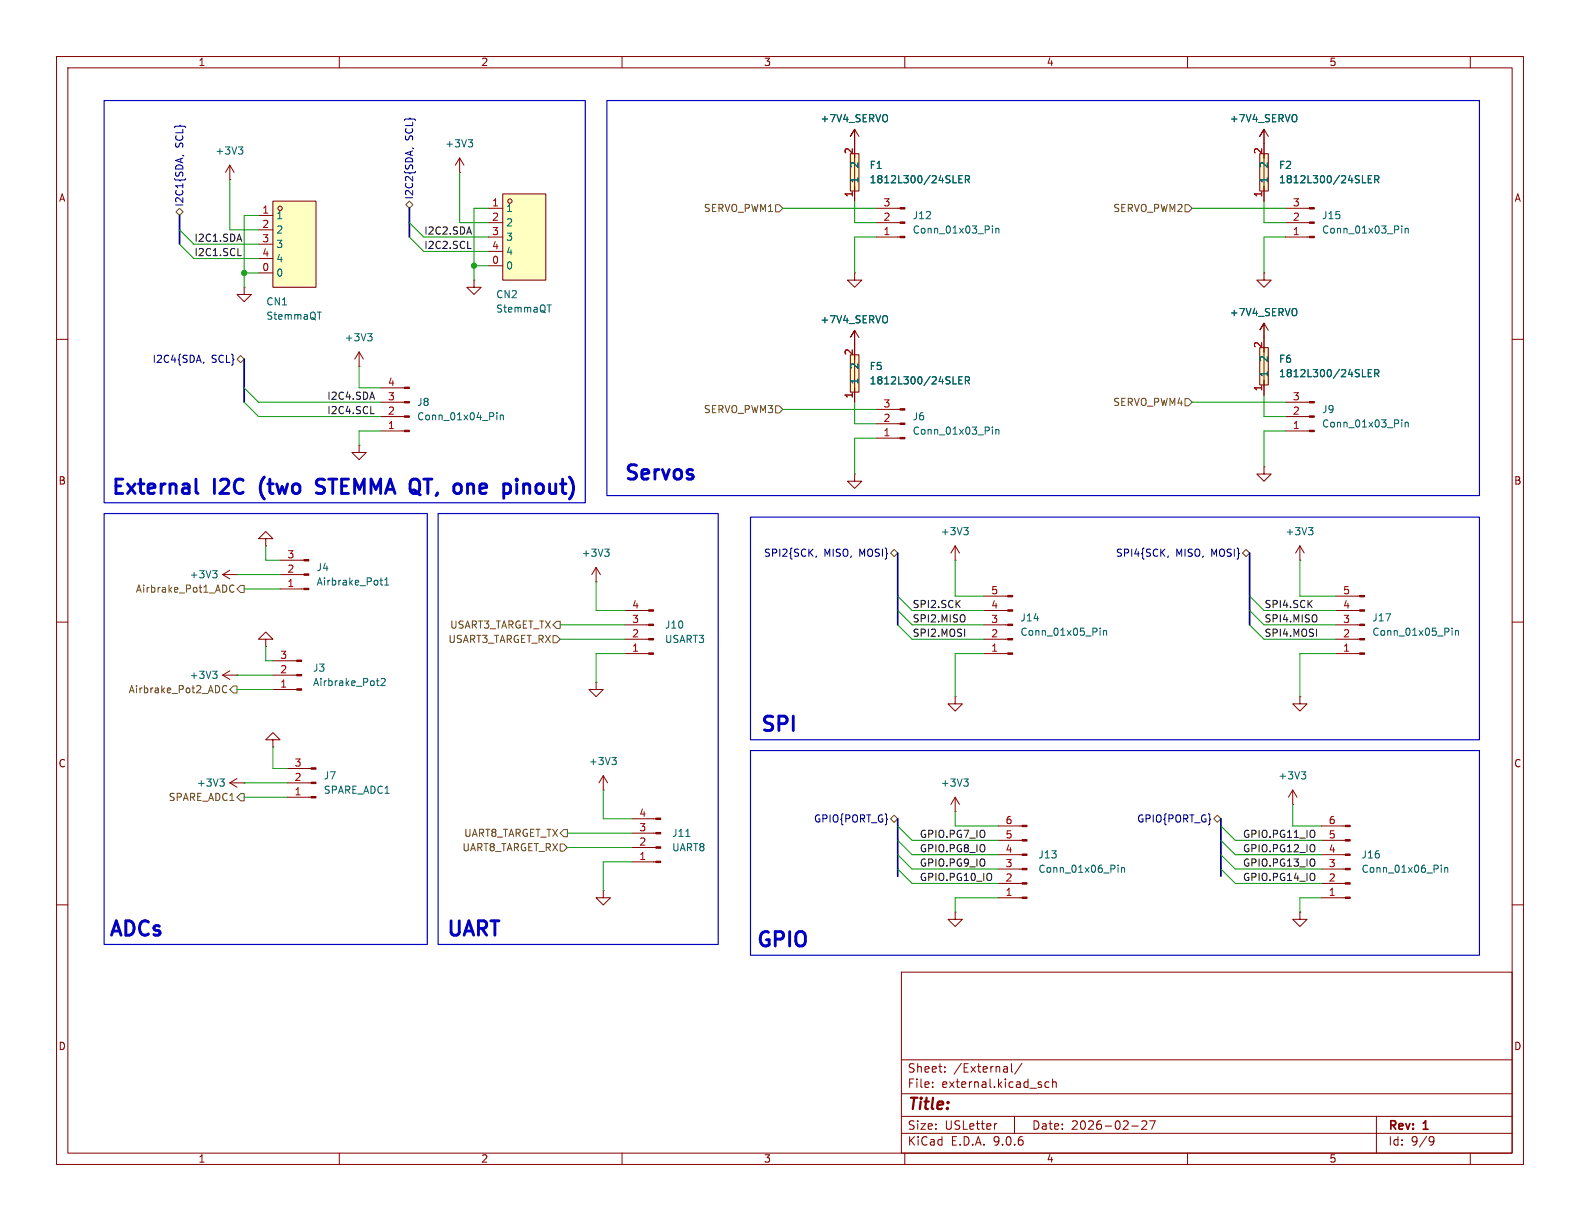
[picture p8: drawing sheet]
<svg xmlns="http://www.w3.org/2000/svg" width="279mm" height="216mm" viewBox="0 0 279 216" stroke-linecap="round" stroke-linejoin="round" font-family="sans-serif">
<g fill="none" stroke="#840000" stroke-width=".18">
<path d="M10 10h259.4v195.9h-259.4zM12 12h255.4v191.9h-255.4zM60 10v2M110 10v2M160 10v2M210 10v2M260 10v2M43.2 50.8v1.3h1.2l-1.2 1.2-1.3-1.2h1.3M43.2 50.8h.1M151.1 48.3v1.2h1.3l-1.3 1.3-1.2-1.3h1.2M151.1 48.3h.1M10 60h2"/>
<path d="M63.5 78.7v1.3h1.3l-1.3 1.3-1.3-1.3h1.3M63.5 78.7h.1M267.4 60h2M10 110h2M39.4 119.4l1.2 .7M39.4 119.4h2.5M40.6 118.6l-1.2 .8M41.9 119.4h.1M236.2 115.6h4.2M236.2 113h4.2M236.2 110.5h4.2M236.2 108h4.2"/>
<path d="M236.2 105.4h4.2M267.4 110h2M228.6 139.7l-.8 1.3M228.6 139.7l.8 1.3M228.6 139.7v2.5M176.5 158.8h4.2M176.5 156.2h4.2M176.5 153.7h4.2M176.5 151.1h4.2M176.5 148.6h4.2M176.5 146.1h4.2M228.6 142.2h.1"/>
<path d="M233.7 158.8h4.2M233.7 156.2h4.2M233.7 153.7h4.2M233.7 151.1h4.2M233.7 148.6h4.2M233.7 146.1h4.2M10 160h2M159.4 171.9h108v32h-108zM267.4 160h2M159.4 197.4h108M159.4 193.4h108M159.4 187.4h108"/>
<path d="M164.9 192.1v.2M164.9 191.4v.1M167.1 189.4v.2M167.1 188.7v.1M176.3 198.7l-.3 .1M178.9 188.1v1.3l.2 .2M179.4 197.4v3M180.7 188l-1.3 1.9M185.5 191.4l-.4-.1-.3 .3v.4l.1 .2h.6M186.1 191.4l.3-.1 .3 .1 .1 .9M186.1 190.8v1.5M200.1 199.1h1.2"/>
<path d="M201.9 198.3l.6-.1 .2 .1 .1 .3-.9 1.1h.9M203.3 198.2h1l-.7 1.5M243.4 197.4v6.5M60 203.9v2M110 203.9v2M159.4 200.4h108M160 203.9v2M210 203.9v2M253 201l.5 .1a.99 .99 0 0 1-.4 1.4h-.2M253.6 201.6l-.3 .3h-.3M260 203.9v2"/>
</g>
<g fill="none" stroke="#006464" stroke-width=".18">
<path d="M37.6 118.7h.8l-.4 .5M38.1 119.2l.3 .2v.3l-.3 .3M256.8 111.1v.1M256.8 111.5v.8M257.4 111.5v.8M257.4 111.6l.2-.1 .3 .1v.7M230.1 136.5h.8l-.4 .5M230.7 137l.2 .2v.3l-.2 .2M197.7 153v.1M197.7 153.4v.8M198.3 153.5l.2-.1 .3 .1 .1 .7M198.3 153.4v.8"/>
<path d="M254.9 153v.1M254.9 153.4v.8M255.5 153.4v.8M255.5 153.5l.2-.1 .3 .1v.7"/>
</g>
<g fill="#840000" stroke="#840000" stroke-width=".18">
<path d="M240.4 115.4h.9v.3h-.9z"/>
<path d="M240.4 112.9h.9v.3h-.9z"/>
<path d="M240.4 110.4h.9v.2h-.9z"/>
<path d="M240.4 107.8h.9v.3h-.9z"/>
<path d="M240.4 105.3h.9v.2h-.9z"/>
<path d="M237.9 158.6h.9v.3h-.9z"/>
<path d="M237.9 156.1h.9v.2h-.9z"/>
<path d="M237.9 153.5h.9v.3h-.9z"/>
<path d="M237.9 151h.9v.3h-.9z"/>
<path d="M237.9 148.5h.9v.2h-.9z"/>
<path d="M237.9 145.9h.9v.3h-.9z"/>
<path d="M180.7 158.6h.9v.3h-.9z"/>
<path d="M180.7 156.1h.9v.2h-.9z"/>
<path d="M180.7 153.5h.9v.3h-.9z"/>
<path d="M180.7 151h.9v.3h-.9z"/>
<path d="M180.7 148.5h.9v.2h-.9z"/>
<path d="M180.7 145.9h.9v.3h-.9z"/>
</g>
<path d="M48.3 35.6h7.6v15.2h-7.6z" fill="#ffffc2"/>
<g fill="none" stroke="#840000" stroke-width=".18">
<path d="M45.7 38.1h2.6M48.3 35.6h7.6v15.2h-7.6zM223.5 22.9v2.5v-2.5l-.7 1.2 .7-1.2 .8 1.2M227.3 39.4h4.2M227.3 36.8h4.2M45.7 40.6h2.6M45.7 43.2h2.6M45.7 45.7h2.6M45.7 48.3h2.6M223.5 48.3v1.2h1.3l-1.3 1.3-1.3-1.3h1.3M223.5 48.3h.1M227.3 41.9h4.2"/>
<path d="M174 115.6h4.2M174 113h4.2M174 110.5h4.2M174 108h4.2M174 105.4h4.2M168.9 123.2v1.3h1.3l-1.3 1.2-1.3-1.2h1.3M168.9 123.2h.1M229.9 161.3v1.3h1.2l-1.2 1.2-1.3-1.2h1.3M229.9 161.3h.1"/>
<circle cx="49.5" cy="36.8" r=".38"/>
</g>
<path d="M229.3 20.4v1M247.9 39.9v.2M56.1 55.2h.7M247.9 40.4v.8M248.5 40.4v.8M248.5 40.5l.2-.1h.3v.8M194.5 111.1v.1M194.5 111.5v.8M195.1 111.5v.8M195.1 111.6l.2-.1 .3 .1 .1 .7" fill="none" stroke="#006464" stroke-width=".18"/>
<g fill="#840000" stroke="#840000" stroke-width=".18">
<path d="M178.2 115.4h.9v.3h-.9z"/>
<path d="M178.2 112.9h.9v.3h-.9z"/>
<path d="M178.2 110.4h.9v.2h-.9z"/>
<path d="M178.2 107.8h.9v.3h-.9z"/>
<path d="M178.2 105.3h.9v.2h-.9z"/>
<path d="M231.5 41.8h.9v.2h-.9z"/>
<path d="M231.5 39.2h.9v.3h-.9z"/>
<path d="M231.5 36.7h.9v.3h-.9z"/>
</g>
<path d="M222.8 27.2h1.5v6.6h-1.5z" fill="#ffffc2"/>
<path d="M151.1 22.9v2.5v-2.5l-.7 1.2 .7-1.2 .8 1.2M222.8 27.2h1.5v6.6h-1.5zM223.5 25.4v10.2M154.9 77.5h4.3M154.9 74.9h4.3M154.9 72.4h4.3" fill="none" stroke="#840000" stroke-width=".18"/>
<path d="M156.9 20.4v1M242 31.7h.4M242.6 31.1h-.6v1.2h.6M243.1 31.7h.6l.1-.2v-.3l-.7-.1v1.2M243.4 31.7l.4 .6M175.5 75.5v.1M175.5 75.9v.9M176.1 75.9v.9M176.1 76.1l.2-.2 .3 .1v.8" fill="none" stroke="#006464" stroke-width=".18"/>
<g fill="#840000" stroke="#840000" stroke-width=".18">
<path d="M159.2 77.3h.8v.3h-.8z"/>
<path d="M159.2 74.8h.8v.3h-.8z"/>
<path d="M159.2 72.3h.8v.2h-.8z"/>
</g>
<path d="M150.4 27.2h1.5v6.6h-1.5z" fill="#ffffc2"/>
<path d="M150.4 27.2h1.5v6.6h-1.5zM151.1 25.4v10.2M154.9 39.4h4.3M154.9 36.8h4.3M154.9 41.9h4.3M223.5 57.2v2.5v-2.5l-.7 1.2 .7-1.2 .8 1.2M223.5 82.6v1.2h1.3l-1.3 1.3-1.3-1.3h1.3M223.5 82.6h.1" fill="none" stroke="#840000" stroke-width=".18"/>
<path d="M169.6 31.7h.4M170.2 31.1h-.6v1.2h.6M170.7 31.7h.6l.1-.2v-.3l-.7-.1v1.2M171 31.7l.4 .6M175.5 39.9v.2M175.5 40.4v.8M176.1 40.4v.8M176.1 40.5l.2-.1h.3v.8M229.3 54.7v.9" fill="none" stroke="#006464" stroke-width=".18"/>
<g fill="#840000" stroke="#840000" stroke-width=".18">
<path d="M159.2 41.8h.8v.2h-.8z"/>
<path d="M159.2 39.2h.8v.3h-.8z"/>
<path d="M159.2 36.7h.8v.3h-.8z"/>
</g>
<path d="M222.8 61.5h1.5v6.6h-1.5z" fill="#ffffc2"/>
<path d="M223.5 59.7v10.2M222.8 61.5h1.5v6.6h-1.5zM227.3 76.2h4.2M227.3 73.7h4.2M227.3 71.1h4.2M168.9 143.5h.1M168.9 141l-.8 1.2M168.9 141l.8 1.2M168.9 141v2.5M168.9 161.3v1.3h1.3l-1.3 1.2-1.3-1.2h1.3M168.9 161.3h.1" fill="none" stroke="#840000" stroke-width=".18"/>
<path d="M242 66h.4M242.6 65.3h-.6v1.3h.6M243.1 66h.6l.1-.2v-.3l-.7-.2v1.3M243.4 66l.4 .6M247.9 74.2v.2M247.9 74.7v.8M248.5 74.7v.8M248.5 74.8l.2-.1h.3v.8M170.4 137.7h.8l-.4 .5M171 138.2l.2 .3v.3l-.2 .2" fill="none" stroke="#006464" stroke-width=".18"/>
<g fill="#840000" stroke="#840000" stroke-width=".18">
<path d="M231.5 76.1h.9v.2h-.9z"/>
<path d="M231.5 73.5h.9v.3h-.9z"/>
<path d="M231.5 71h.9v.2h-.9z"/>
</g>
<path d="M150.4 62.7h1.5v6.6h-1.5z" fill="#ffffc2"/>
<path d="M83.8 49.5v1.3h1.3l-1.3 1.3-1.3-1.3h1.3M83.8 49.5h.1M150.4 62.7h1.5v6.6h-1.5zM151.1 61v10.1M151.1 83.8v1.3h1.3l-1.3 1.3-1.2-1.3h1.2M151.1 83.8h.1" fill="none" stroke="#840000" stroke-width=".18"/>
<path d="M169.6 67.2h.4M170.2 66.6h-.6v1.3h.6M170.7 67.3l.6-.1 .1-.2v-.3l-.7-.1v1.3M171 67.3l.4 .6" fill="none" stroke="#006464" stroke-width=".18"/>
<path d="M88.9 34.3h7.6v15.2h-7.6z" fill="#ffffc2"/>
<g fill="none" stroke="#840000" stroke-width=".18">
<path d="M40.6 31.8h.1M40.6 29.2l-.7 1.3M40.6 29.2l.8 1.3M40.6 29.2v2.6M81.3 30.5h.1M81.3 27.9l-.8 1.3M81.3 27.9l.7 1.3M81.3 27.9v2.6M86.4 36.8h2.5M86.4 39.4h2.5M88.9 34.3h7.6v15.2h-7.6zM151.1 25.4v2.5"/>
<path d="M151.1 33v2.6M223.5 25.4v2.5M223.5 33v2.6M86.4 41.9h2.5M86.4 44.5h2.5M86.4 47h2.5M151.1 58.4v5.1M151.9 59.7l-.8-1.3-.7 1.3 .7-1.3v2.6M223.5 59.7v2.5M63.5 64.8h.1M63.5 62.2l-.8 1.3M63.5 62.2l.8 1.3"/>
<path d="M63.5 62.2v2.6M67.3 76.2h4.2M67.3 73.7h4.2M67.3 71.1h4.2M67.3 68.6h4.2M151.1 68.6v2.5M223.5 67.3v2.6M47 95.3h1.3l-1.3-1.3-1.3 1.3h1.3v1.2M47 96.5h.1M49.5 99.1h4.2M168.9 99.1h.1M168.9 96.5l-.8 1.3"/>
<path d="M168.9 96.5l.8 1.3M168.9 96.5v2.6M229.9 99.1h.1M229.9 96.5l-.8 1.3M229.9 96.5l.7 1.3M229.9 96.5v2.6M39.4 101.6h2.5M39.4 101.6l1.2 .8M40.6 100.8l-1.2 .8M41.9 101.6h.1M47 113h1.3l-1.3-1.2-1.3 1.2h1.3v1.3M47 114.3h.1"/>
<path d="M48.3 119.4h4.2M48.3 116.8h4.2M49.5 104.1h4.2M49.5 101.6h4.2M105.4 102.9h.1M105.4 100.3l-.8 1.3M105.4 100.3l.8 1.3M105.4 100.3v2.6M110.5 115.6h4.2M110.5 113h4.2M110.5 110.5h4.2M110.5 108h4.2"/>
<path d="M40.6 138.4h2.6M40.6 138.4l1.3 .8M41.9 137.7l-1.3 .7M43.2 138.4h.1M48.3 130.8h1.2l-1.2-1.3-1.3 1.3h1.3v1.3M48.3 132.1h.1M48.3 121.9h4.2M50.8 138.4h4.2M50.8 135.9h4.2M105.4 120.7v1.2h1.3l-1.3 1.3-1.3-1.3h1.3M105.4 120.7h.1M106.7 139.7h.1"/>
<path d="M106.7 137.2l-.8 1.2M106.7 137.2l.7 1.2M106.7 137.2v2.5M229.9 123.2v1.3h1.2l-1.2 1.2-1.3-1.2h1.3M229.9 123.2h.1M50.8 141h4.2M106.7 157.5v1.3h1.2l-1.2 1.2-1.3-1.2h1.3M106.7 157.5h.1M111.8 152.4h4.2M111.8 149.9h4.2M111.8 147.3h4.2M111.8 144.8h4.2"/>
<circle cx="90.2" cy="35.6" r=".38"/>
</g>
<g fill="none" stroke="#006464" stroke-width=".18">
<path d="M42.2 26h.7l-.4 .5M42.7 26.5l.2 .2v.3l-.2 .2M82.8 24.7h.8l-.4 .5M83.3 25.2l.3 .2v.3l-.3 .3M156.9 20.4v1M169.6 31.7h.4M170.2 31.1h-.6v1.2h.6M170.7 31.7h.6l.1-.2v-.3l-.7-.1v1.2M171 31.7l.4 .6M229.3 20.4v1M242 31.7h.4M242.6 31.1h-.6v1.2h.6"/>
<path d="M243.1 31.7h.6l.1-.2v-.3l-.7-.1v1.2M243.4 31.7l.4 .6M65 59h.8l-.4 .5M65.6 59.5l.2 .2v.3l-.2 .3M96.8 53.9h.7M156.9 56v.9M229.3 54.7v.9M87.9 73v.1M87.9 73.4v.8M88.5 73.4v.8M88.5 73.5l.1-.1 .4 .1v.7M169.6 67.2h.4"/>
<path d="M170.2 66.6h-.6v1.3h.6M170.7 67.3l.6-.1 .1-.2v-.3l-.7-.1v1.3M171 67.3l.4 .6M242 66h.4M242.6 65.3h-.6v1.3h.6M243.1 66h.6l.1-.2v-.3l-.7-.2v1.3M243.4 66l.4 .6M106.9 97.1h.8l-.4 .5M107.5 97.6l.2 .2v.3l-.2 .3M170.4 93.3h.8l-.4 .5M171 93.8l.2 .2v.3l-.2 .3M231.4 93.3h.8l-.5 .5"/>
<path d="M231.9 93.8l.3 .2v.3l-.3 .3M37.6 100.9h.8l-.4 .5M38.1 101.4l.3 .2v.3l-.3 .3M67.2 102.6h.5M67.4 103.3l.3 .1M68 103.4h.8M68 102.5l.4-.3v1.2M38.9 137.7h.8l-.5 .5M39.4 138.2l.3 .3v.3l-.3 .2M66.5 120.4h.5M66.9 121.2h.1M67.4 120.1l.5-.1 .2 .3-.8 .9h.8"/>
<path d="M108.2 133.9h.8l-.4 .5M108.7 134.4l.3 .3v.3l-.3 .2M121.3 147.9h.7"/>
</g>
<g fill="#840000" stroke="#840000" stroke-width=".18">
<path d="M71.5 76.1h.9v.2h-.9z"/>
<path d="M71.5 73.5h.9v.3h-.9z"/>
<path d="M71.5 71h.9v.2h-.9z"/>
<path d="M71.5 68.5h.9v.2h-.9z"/>
<path d="M114.7 115.4h.9v.3h-.9z"/>
<path d="M114.7 112.9h.9v.3h-.9z"/>
<path d="M114.7 110.4h.9v.2h-.9z"/>
<path d="M114.7 107.8h.9v.3h-.9z"/>
<path d="M116 152.3h.8v.2h-.8z"/>
<path d="M116 149.7h.8v.3h-.8z"/>
<path d="M116 147.2h.8v.2h-.8z"/>
<path d="M116 144.7h.8v.2h-.8z"/>
<path d="M52.5 121.8h.8v.2h-.8z"/>
<path d="M52.5 119.3h.8v.2h-.8z"/>
<path d="M52.5 116.7h.8v.3h-.8z"/>
<path d="M53.7 104h.9v.3h-.9z"/>
<path d="M53.7 101.5h.9v.2h-.9z"/>
<path d="M53.7 98.9h.9v.3h-.9z"/>
<path d="M55 140.8h.9v.3h-.9z"/>
<path d="M55 138.3h.9v.3h-.9z"/>
<path d="M55 135.8h.9v.2h-.9z"/>
</g>
<path d="M32.3 27.5l.2 .1M72.9 26.2l.3 .1M36.1 64l-.2 .3M144.4 98.3l-.2 .3M206.6 98.3l-.1 .3" fill="none" stroke="#000084" stroke-width=".18"/>
<g fill="none" stroke="#725600" stroke-width=".18">
<path d="M31.1 37.5l.6-.7 .7 .7-.7 .6zM71.8 36.2l.6-.6 .6 .6-.6 .6zM137.2 36.2h.6l.6 .6-.6 .7h-.6zM209.5 36.2h.7l.6 .6-.6 .7h-.7zM41.9 63.5l.6-.6 .7 .6-.7 .6zM137.2 71.8h.6l.6 .6-.6 .6h-.6zM209.5 70.5h.7l.6 .6-.6 .7h-.7zM157.5 97.8l.6-.6 .6 .6-.6 .6zM219.7 97.8l.6-.6 .7 .6-.7 .6zM41.4 103.6a.6 .6 0 0 0-.9 .4 .6 .6 0 0 0 .6 .7l.3-.1M42.5 103.5h.7v1.3h-.7l-.6-.7zM97.8 112.4h.6l.7 .6-.7 .7h-.6z"/>
<path d="M97.8 110.5l.6-.6h.7v1.2h-.7zM40.1 121.4a.6 .6 0 0 0-.8 .4 .6 .6 0 0 0 .6 .7l.2-.1M41.3 121.3h.6v1.3h-.6l-.7-.7zM41.9 141l.6-.7h.7v1.3h-.7zM99.1 149.2h.6l.6 .7-.6 .6h-.6zM99.7 146.7h.6v1.3h-.6l-.6-.7zM157.5 144.8l.6-.7 .6 .7-.6 .6zM215.3 144.1l.6 .7-.6 .6-.7-.6z"/>
</g>
<path d="M42.1 45.2h.6M82.7 43.9h.6M65.6 73.1h.6" fill="none" stroke="#0f0f0f" stroke-width=".18"/>
<path d="M31.7 38.1v5.1M72.4 36.8v5.1M43.2 63.5v7.6M158.7 97.8v12.7M221 97.8v12.7M158.7 144.8v10.1M215.9 144.8v10.1" fill="none" stroke="#000084" stroke-width=".3"/>
<g fill="none" stroke="#009600" stroke-width=".18">
<path d="M40.6 31.8v8.8h5.1M45.7 38.1h-2.5v12.7M72.4 39.4l2.5 2.5h11.5M81.3 30.5v8.9h5.1M86.4 36.8h-2.6v12.7M138.4 36.8h16.5M151.1 35.6v3.8h3.8M210.8 36.8h16.5M223.5 35.6v3.8h3.8M31.7 40.6l2.6 2.6h11.4M31.7 43.2l2.6 2.5h11.4M43.2 48.3h2.5"/>
<path d="M72.4 41.9l2.5 2.6h11.5M83.8 47h2.6M154.9 41.9h-3.8v6.4M227.3 41.9h-3.8v6.4M43.2 71.1l2.5 2.6h21.6M43.2 68.6l2.5 2.5h21.6M63.5 64.8v3.8h3.8M67.3 76.2h-3.8v2.5M138.4 72.4h16.5M151.1 71.1v3.8h3.8M154.9 77.5h-3.8v6.3M210.8 71.1h16.5"/>
<path d="M223.5 69.9v3.8h3.8M227.3 76.2h-3.8v6.4M47 96.5v2.6h2.5M168.9 99.1v6.3h5.1M229.9 99.1v6.3h6.3M41.9 119.4h6.4M41.9 101.6h7.6M43.2 104.1h6.3M47 114.3v2.5h1.3M99.1 113h11.4M99.1 110.5h11.4M105.4 102.9v5.1h5.1"/>
<path d="M110.5 115.6h-5.1v5.1M158.7 110.5l2.6 2.5h12.7M158.7 105.4l2.6 2.6h12.7M158.7 108l2.6 2.5h12.7M174 115.6h-5.1v7.6M221 110.5l2.5 2.5h12.7M221 105.4l2.5 2.6h12.7M221 108l2.5 2.5h12.7M236.2 115.6h-6.3v7.6M41.9 121.9h6.4M43.2 138.4h7.6M48.3 132.1v3.8h2.5"/>
<path d="M106.7 139.7v5.1h5.1M43.2 141h7.6M100.3 147.3h11.5M100.3 149.9h11.5M111.8 152.4h-5.1v5.1M158.7 146.1l2.6 2.5h15.2M158.7 148.6l2.6 2.5h15.2M158.7 151.1l2.6 2.6h15.2M158.7 153.7l2.6 2.5h15.2M168.9 143.5v2.6h7.6M176.5 158.8h-7.6v2.5M215.9 146.1l2.5 2.5h15.3"/>
<path d="M215.9 148.6l2.5 2.5h15.3M215.9 151.1l2.5 2.6h15.3M215.9 153.7l2.5 2.5h15.3M228.6 142.2v3.9h5.1M233.7 158.8h-3.8v2.5"/>
</g>
<path d="M34.7 84.7v2.2l.3 .4M55.9 87.1l1 .2M57 84.7h-.6a.62 .62 0 0 0-.5 .6 .62 .62 0 0 0 .5 .6l.5 .1M82.7 85.6v1.7M83.4 85.6h-.4l-.3 .2M91.4 84.7l-.1 .1 .1 .2M91.4 84.7l.1 .1-.1 .2M91.4 84.7v.3M92.6 85.6v1.7M93.3 85.6h-.3l-.4 .2" fill="none" stroke="#0000c2" stroke-width=".51"/>
<path d="M18.4 17.8h85.1v71.1h-85.1zM107.3 17.8h154.3v69.8h-154.3zM18.4 90.8h57.2v76.2h-57.2zM77.5 90.8h49.5v76.2h-49.5zM132.7 91.4h128.9v39.4h-128.9zM132.7 132.7h128.9v36.2h-128.9z" fill="none" stroke="#0000c2" stroke-width=".2"/>
<g fill="#009600" stroke="#009600" stroke-width=".18">
<circle cx="43.2" cy="48.3" r=".46"/>
<circle cx="83.8" cy="47" r=".46"/>
</g>
<g font-size="3.5" fill="#0000c2">
<text x="19.4" y="88.1">External</text>
<text x="37.8" y="88.1">I2C</text>
<text x="46.9" y="88.1">(two</text>
<text x="58" y="88.1">STEMMA QT,</text>
<text x="84.3" y="88.1">one</text>
<text x="94.1" y="88.1">pinout)</text>
<text x="110.1" y="85.6">Servos</text>
<text x="134.2" y="130.1">SPI</text>
<text x="19" y="166.2">ADCs</text>
<text x="78.7" y="166.2">UART</text>
<text x="133.4" y="168.2">GPIO</text>
</g>
<text font-size="2.8" fill="#840000" x="160.4" y="196.8">Title:</text>
<g font-size="2.1" fill="#840000">
<text x="160.4" y="189.9">Sheet:</text>
<text x="168.6" y="189.9">/External/</text>
<text x="160.4" y="192.6">File:</text>
<text x="166.5" y="192.6">external.kicad_sch</text>
<text x="160.4" y="202.8">KiCad</text>
<text x="160.4" y="200">Size:</text>
<text x="167.1" y="200">USLetter</text>
<text x="168.1" y="202.8">E.D.A.</text>
<text x="175.7" y="202.8">9.0.6</text>
<text x="182.4" y="200">Date:</text>
<text x="189.4" y="200">2026-02-27</text>
<text x="245.4" y="200.2">Rev:</text>
<text x="245.4" y="202.8">Id:</text>
<text x="249.5" y="202.8">9/9</text>
<text x="251.8" y="200.2">1</text>
</g>
<g font-size="1.8" fill="#840000">
<text x="35" y="11.9">1</text>
<text x="85" y="11.9">2</text>
<text x="135" y="11.9">3</text>
<text x="185" y="11.9">4</text>
<text x="235" y="11.9">5</text>
<text x="10.3" y="35.9">A</text>
<text x="267.7" y="35.9">A</text>
<text x="10.3" y="85.9">B</text>
<text x="267.7" y="85.9">B</text>
<text x="10.3" y="135.9">C</text>
<text x="267.7" y="135.9">C</text>
<text x="10.3" y="185.9">D</text>
<text x="267.7" y="185.9">D</text>
<text x="35" y="205.8">1</text>
<text x="85" y="205.8">2</text>
<text x="135" y="205.8">3</text>
<text x="185" y="205.8">4</text>
<text x="235" y="205.8">5</text>
</g>
<g font-size="1.8" fill="#006464">
<text x="145" y="21.8">+7V4_SERVO</text>
<text x="217.4" y="21.8">+7V4_SERVO</text>
<text x="38" y="27.5">+3V3</text>
<text x="78.6" y="26.3">+3V3</text>
<text x="152" y="29.9" transform="rotate(-90 152 29.9)">2</text>
<text x="224.4" y="29.9" transform="rotate(-90 224.4 29.9)">2</text>
<text x="152" y="32.5" transform="rotate(-90 152 32.5)">1</text>
<text x="153.7" y="30.1">F1</text>
<text x="153.7" y="32.6">1812L300/24SLER</text>
<text x="224.4" y="32.5" transform="rotate(-90 224.4 32.5)">1</text>
<text x="226.1" y="30.1">F2</text>
<text x="226.1" y="32.6">1812L300/24SLER</text>
<text x="48.8" y="39">1</text>
<text x="48.8" y="41.5">2</text>
<text x="89.4" y="37.7">1</text>
<text x="89.4" y="40.2">2</text>
<text x="161.3" y="41.5">Conn_01x03_Pin</text>
<text x="161.3" y="39">J12</text>
<text x="233.7" y="41.5">Conn_01x03_Pin</text>
<text x="233.7" y="39">J15</text>
<text x="48.8" y="44">3</text>
<text x="48.8" y="46.6">4</text>
<text x="89.4" y="42.8">3</text>
<text x="89.4" y="45.3">4</text>
<text x="89.4" y="47.9">0</text>
<text x="48.8" y="49.1">0</text>
<text x="87.6" y="52.9">CN2</text>
<text x="47" y="56.7">StemmaQT</text>
<text x="47" y="54.2">CN1</text>
<text x="87.6" y="55.5">StemmaQT</text>
<text x="145" y="57.4">+7V4_SERVO</text>
<text x="217.4" y="56.1">+7V4_SERVO</text>
<text x="60.9" y="60.6">+3V3</text>
<text x="152" y="65.4" transform="rotate(-90 152 65.4)">2</text>
<text x="153.7" y="65.6">F5</text>
<text x="224.4" y="64.2" transform="rotate(-90 224.4 64.2)">2</text>
<text x="226.1" y="64.4">F6</text>
<text x="73.7" y="72">J8</text>
<text x="152" y="68.1" transform="rotate(-90 152 68.1)">1</text>
<text x="153.7" y="68.2">1812L300/24SLER</text>
<text x="224.4" y="66.8" transform="rotate(-90 224.4 66.8)">1</text>
<text x="226.1" y="66.9">1812L300/24SLER</text>
<text x="73.7" y="74.5">Conn_01x04_Pin</text>
<text x="161.3" y="74.5">J6</text>
<text x="161.3" y="77.1">Conn_01x03_Pin</text>
<text x="233.7" y="73.3">J9</text>
<text x="233.7" y="75.8">Conn_01x03_Pin</text>
<text x="166.3" y="94.8">+3V3</text>
<text x="227.2" y="94.8">+3V3</text>
<text x="55.9" y="101.2">J4</text>
<text x="102.8" y="98.7">+3V3</text>
<text x="33.4" y="102.5">+3V3</text>
<text x="55.9" y="103.7">Airbrake_Pot1</text>
<text x="117.5" y="113.9">USART3</text>
<text x="117.5" y="111.4">J10</text>
<text x="180.3" y="112.6">Conn_01x05_Pin</text>
<text x="180.3" y="110.1">J14</text>
<text x="242.6" y="112.6">Conn_01x05_Pin</text>
<text x="242.6" y="110.1">J17</text>
<text x="55.3" y="119">J3</text>
<text x="33.4" y="120.2">+3V3</text>
<text x="55.3" y="121.5">Airbrake_Pot2</text>
<text x="104" y="135.5">+3V3</text>
<text x="34.7" y="139.3">+3V3</text>
<text x="57.2" y="138">J7</text>
<text x="57.2" y="140.6">SPARE_ADC1</text>
<text x="166.3" y="139.3">+3V3</text>
<text x="226" y="138">+3V3</text>
<text x="118.8" y="148.2">J11</text>
<text x="118.8" y="150.7">UART8</text>
<text x="183.5" y="154.5">Conn_01x06_Pin</text>
<text x="183.5" y="152">J13</text>
<text x="240.7" y="154.5">Conn_01x06_Pin</text>
<text x="240.7" y="152">J16</text>
</g>
<g font-size="1.8" fill="#000084">
<text x="32.6" y="26.2" transform="rotate(-90 32.6 26.2)">SCL}</text>
<text x="73.3" y="24.9" transform="rotate(-90 73.3 24.9)">SCL}</text>
<text x="73.3" y="35.4" transform="rotate(-90 73.3 35.4)">I2C2{SDA,</text>
<text x="32.6" y="36.6" transform="rotate(-90 32.6 36.6)">I2C1{SDA,</text>
<text x="26.9" y="64.4">I2C4{SDA,</text>
<text x="37.4" y="64.4">SCL}</text>
<text x="135" y="98.7">SPI2{SCK,</text>
<text x="145.7" y="98.7">MISO,</text>
<text x="152" y="98.7">MOSI}</text>
<text x="197.2" y="98.7">SPI4{SCK,</text>
<text x="207.9" y="98.7">MISO,</text>
<text x="214.3" y="98.7">MOSI}</text>
<text x="143.8" y="145.6">GPIO{PORT_G}</text>
<text x="201" y="145.6">GPIO{PORT_G}</text>
</g>
<g font-size="1.8" fill="#a90000">
<text x="150.9" y="27.4" transform="rotate(-90 150.9 27.4)">2</text>
<text x="223.3" y="27.4" transform="rotate(-90 223.3 27.4)">2</text>
<text x="150.9" y="35" transform="rotate(-90 150.9 35)">1</text>
<text x="223.3" y="35" transform="rotate(-90 223.3 35)">1</text>
<text x="46.3" y="37.8">1</text>
<text x="46.3" y="40.4">2</text>
<text x="86.9" y="36.6">1</text>
<text x="86.9" y="39.1">2</text>
<text x="86.9" y="41.7">3</text>
<text x="156.1" y="41.7">1</text>
<text x="156.1" y="39.1">2</text>
<text x="156.1" y="36.6">3</text>
<text x="228.5" y="41.7">1</text>
<text x="228.5" y="39.1">2</text>
<text x="228.5" y="36.6">3</text>
<text x="46.3" y="42.9">3</text>
<text x="46.3" y="45.5">4</text>
<text x="86.9" y="44.2">4</text>
<text x="86.9" y="46.7">0</text>
<text x="46.3" y="48">0</text>
<text x="150.9" y="62.9" transform="rotate(-90 150.9 62.9)">2</text>
<text x="223.3" y="61.7" transform="rotate(-90 223.3 61.7)">2</text>
<text x="68.5" y="70.9">3</text>
<text x="68.5" y="68.3">4</text>
<text x="150.9" y="70.6" transform="rotate(-90 150.9 70.6)">1</text>
<text x="223.3" y="69.3" transform="rotate(-90 223.3 69.3)">1</text>
<text x="228.5" y="70.9">3</text>
<text x="68.5" y="75.9">1</text>
<text x="68.5" y="73.4">2</text>
<text x="156.1" y="77.2">1</text>
<text x="156.1" y="74.7">2</text>
<text x="156.1" y="72.1">3</text>
<text x="228.5" y="75.9">1</text>
<text x="228.5" y="73.4">2</text>
<text x="50.7" y="101.3">2</text>
<text x="50.7" y="98.8">3</text>
<text x="50.7" y="103.9">1</text>
<text x="111.7" y="107.7">4</text>
<text x="175.2" y="107.7">4</text>
<text x="175.2" y="105.2">5</text>
<text x="237.4" y="107.7">4</text>
<text x="237.4" y="105.2">5</text>
<text x="111.7" y="112.8">2</text>
<text x="111.7" y="110.2">3</text>
<text x="175.2" y="112.8">2</text>
<text x="175.2" y="110.2">3</text>
<text x="237.4" y="112.8">2</text>
<text x="237.4" y="110.2">3</text>
<text x="49.5" y="119.1">2</text>
<text x="49.5" y="116.6">3</text>
<text x="111.7" y="115.3">1</text>
<text x="175.2" y="115.3">1</text>
<text x="237.4" y="115.3">1</text>
<text x="49.5" y="121.7">1</text>
<text x="52" y="135.6">3</text>
<text x="52" y="140.7">1</text>
<text x="52" y="138.2">2</text>
<text x="113" y="149.6">2</text>
<text x="113" y="147.1">3</text>
<text x="113" y="144.5">4</text>
<text x="177.7" y="148.3">5</text>
<text x="177.7" y="145.8">6</text>
<text x="234.9" y="148.3">5</text>
<text x="234.9" y="145.8">6</text>
<text x="113" y="152.1">1</text>
<text x="177.7" y="156">2</text>
<text x="177.7" y="153.4">3</text>
<text x="177.7" y="150.9">4</text>
<text x="234.9" y="156">2</text>
<text x="234.9" y="153.4">3</text>
<text x="234.9" y="150.9">4</text>
<text x="177.7" y="158.5">1</text>
<text x="234.9" y="158.5">1</text>
</g>
<g font-size="1.8" fill="#0f0f0f">
<text x="74.9" y="41.6">I2C2.SDA</text>
<text x="34.3" y="45.4">I2C1.SCL</text>
<text x="34.3" y="42.8">I2C1.SDA</text>
<text x="74.9" y="44.1">I2C2.SCL</text>
<text x="57.8" y="70.8">I2C4.SDA</text>
<text x="57.8" y="73.3">I2C4.SCL</text>
<text x="161.3" y="107.6">SPI2.SCK</text>
<text x="223.5" y="107.6">SPI4.SCK</text>
<text x="161.3" y="112.7">SPI2.MOSI</text>
<text x="161.3" y="110.1">SPI2.MISO</text>
<text x="223.5" y="110.1">SPI4.MISO</text>
<text x="223.5" y="112.7">SPI4.MOSI</text>
<text x="162.6" y="148.2">GPIO.PG7_IO</text>
<text x="219.7" y="148.2">GPIO.PG11_IO</text>
<text x="162.6" y="155.9">GPIO.PG10_IO</text>
<text x="162.6" y="153.3">GPIO.PG9_IO</text>
<text x="162.6" y="150.8">GPIO.PG8_IO</text>
<text x="219.7" y="153.3">GPIO.PG13_IO</text>
<text x="219.7" y="155.9">GPIO.PG14_IO</text>
<text x="219.7" y="150.8">GPIO.PG12_IO</text>
</g>
<g font-size="1.8" fill="#725600">
<text x="124.4" y="37.7">SERVO_PWM1</text>
<text x="196.8" y="37.7">SERVO_PWM2</text>
<text x="196.8" y="72">SERVO_PWM4</text>
<text x="124.4" y="73.3">SERVO_PWM3</text>
<text x="23.9" y="105">Airbrake_Pot1_ADC</text>
<text x="79.2" y="113.9">USART3_TARGET_RX</text>
<text x="79.5" y="111.4">USART3_TARGET_TX</text>
<text x="22.6" y="122.8">Airbrake_Pot2_ADC</text>
<text x="29.7" y="141.8">SPARE_ADC1</text>
<text x="82" y="148.2">UART8_TARGET_TX</text>
<text x="81.7" y="150.7">UART8_TARGET_RX</text>
</g>
</svg>
